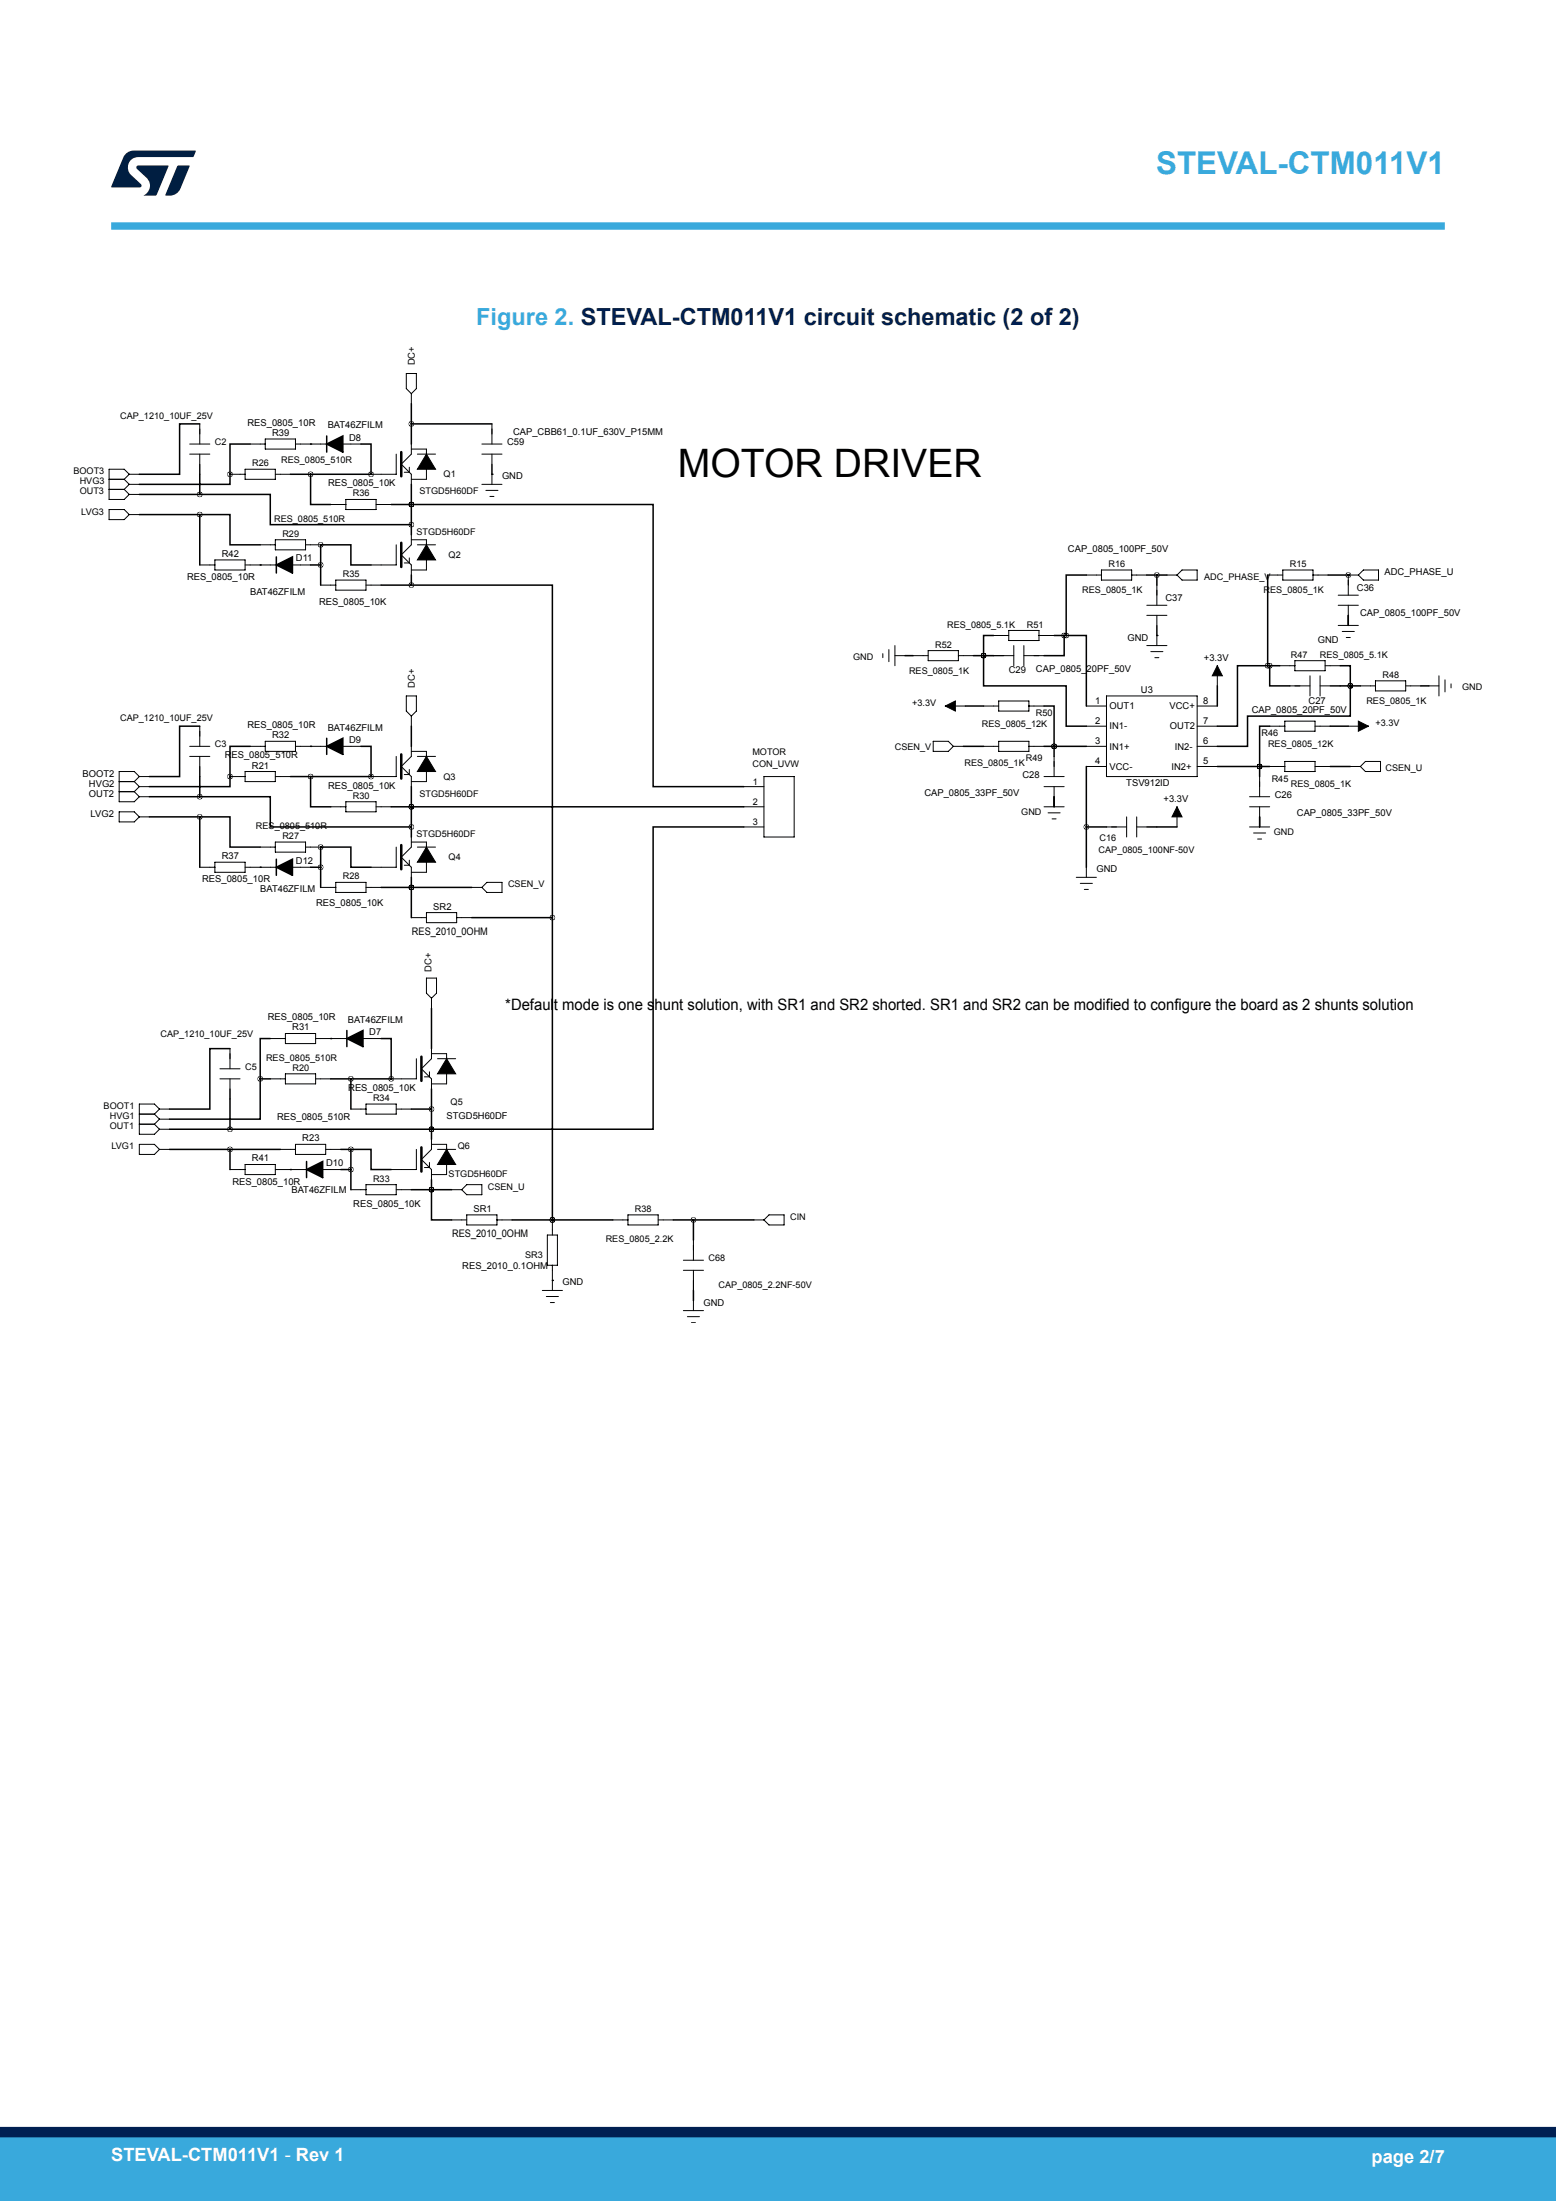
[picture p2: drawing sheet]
<svg xmlns="http://www.w3.org/2000/svg" width="210mm" height="297mm" viewBox="0 0 210 297" stroke-linecap="round" stroke-linejoin="round" font-family="sans-serif">
<path d="M54.2 61v3.3M54.2 73.2v3.3M54.2 101.8v3.3M54.2 114v3.3M56.9 142.6v3.3M56.9 154.8v3.3" fill="none" stroke="#000" stroke-width=".34"/>
<g fill="none" stroke="#000" stroke-width=".14">
<path d="M27 57.2v2.7M33.8 59.9h2M35.8 59.2h4.1v1.4h-4.1zM39.9 59.9h4.2M46.3 59.9h2.4M55.5 59.9v1.4l-1.2 1.2M66.4 57.2v2.7M27 61.3v2.7M27 76.2h2M29 75.6h4.1v1.3h-4.1zM31 64h2.1M33.1 76.2h4.2"/>
<path d="M33.1 63.3h4.1v1.4h-4.1zM35.1 73.5h2.1M37.2 64h2M37.2 72.8h4v1.4h-4zM39.5 76.2h2.4M41.2 73.5h2.1M43.3 79h2M44.6 68.1h2.1M45.3 78.3h4.1v1.3h-4.1zM46.7 67.4h4.1v1.4h-4.1zM49.4 79h2M50.8 68.1h2"/>
<path d="M53.5 61.3v2.7h-3.4M53.5 73.5v2.7h-3.4M54.3 62.8l1.2 1.2v1.4M54.3 75l1.2 1.2v1.4M55.2 63v.7h-.6M55.2 75.3v.7h-.6M55.5 60.6h2.1v4.1h-2.1M55.5 72.8h2.1v4.1h-2.1M55.5 72.2v1.3l-1.2 1.2M56.3 61.3h2.5M56.3 73.5h2.5M57.6 61.3v2h-1.3z"/>
<path d="M57.6 73.5v2.1h-1.3zM66.4 61.3v2.7M146.6 77.6h2.1M148.7 76.9h4v1.4h-4zM152.7 77.6h2.1M156.1 79v2.7M171.1 77.6h2M173.1 76.9h4.1v1.4h-4.1zM177.2 77.6h2M182 77.6v2.7M27 98v2.7M123.2 88.5h2.1"/>
<path d="M125.3 87.8h4v1.4h-4zM129.3 88.5h2.1M132.7 95.3h2.1M134.1 88.5h2.7M134.1 85.8h2M134.8 94.6h4.1v1.4h-4.1zM136.1 85.1h4.1v1.3h-4.1zM138.2 88.5h2.7M138.9 95.3h2M140.2 85.8h2.1M146.6 98h2.7M146.6 95.3h2.7"/>
<path d="M149.3 93.9h12.3v10.9h-12.3zM156.1 83v2.8M161.6 98h2.7M161.6 95.3h2.7M171.4 98h2M172.7 89.8h2.1M173.4 97.3h4.1v1.4h-4.1zM174.1 92.6h2.7M174.8 89.2h4v1.3h-4zM177.5 98h2M178.2 92.6h2.7M178.8 89.8h2.1"/>
<path d="M182 81.7v2.7M183.6 92.6h2M185.6 91.9h4.1v1.3h-4.1zM189.7 92.6h2.1M27 102.1v2.7M27 117h2M29 116.3h4.1v1.4h-4.1zM31 104.8h2.1M33.1 117h4.2M33.1 104.1h4.1v1.4h-4.1zM33.8 100.7h2M35.1 114.3h2.1"/>
<path d="M35.8 100h4.1v1.4h-4.1zM37.2 104.8h2M37.2 113.6h4v1.4h-4zM39.5 117h2.4M39.9 100.7h4.2M41.2 114.3h2.1M43.3 119.7h2M44.6 108.9h2.1M45.3 119.1h4.1v1.3h-4.1zM46.3 100.7h2.4M46.7 108.2h4.1v1.3h-4.1zM49.4 119.7h2"/>
<path d="M50.8 108.9h2M53.5 102.1v2.7h-3.4M53.5 114.3v2.7h-3.4M54.3 103.6l1.2 1.2v1.3M54.3 115.8l1.2 1.2v1.4M55.2 103.8v.7h-.6M55.2 116.1v.7h-.6M55.5 101.4h2.1v4.1h-2.1M55.5 113.6h2.1v4.1h-2.1M55.5 100.7v1.4l-1.2 1.2M55.5 112.9v1.4l-1.2 1.2M56.3 102.1h2.5"/>
<path d="M56.3 114.3h2.5M57.6 102.1v2h-1.3zM57.6 114.3v2h-1.3zM100.4 106.1h2.7M100.4 108.9h2.7M100.4 111.6h2.7M103.1 104.8h4.1v8.1h-4.1zM132.7 100.7h2.1M134.8 100h4.1v1.4h-4.1zM138.9 100.7h2M142.3 102.1v2.7M142.3 106.1v2.8"/>
<path d="M146.6 100.7h2.7M146.6 103.4h2.7M149.3 111.6h2.8M153.4 111.6h2.7M161.6 100.7h2.7M161.6 103.4h2.7M170 104.8v2.7M170 108.9v2.7M171.4 103.4h2M173.4 102.7h4.1v1.4h-4.1zM177.5 103.4h2M38.5 139.5h4.1v1.3h-4.1z"/>
<path d="M55.5 123.8h2.1M57.6 123.1h4v1.4h-4zM61.6 123.8h2.1M31 141.5v2.7M31 145.6v2.7M31 157.8h2.1M33.1 157.1h4.1v1.4h-4.1zM36.5 145.6h2M36.5 140.1h2M37.2 157.8h4.2M37.8 155.1h2.1M38.5 144.9h4.1v1.4h-4.1z"/>
<path d="M39.9 154.4h4.1v1.4h-4.1zM42.6 145.6h2M42.6 140.1h4.2M43.5 157.8h2.5M44 155.1h2M47.4 149.7h2M49 140.1h2.4M49.4 149h4.1v1.3h-4.1zM49.4 159.9h4.1v1.3h-4.1zM53.5 149.7h2M56.2 142.9v2.7h-3.4M56.2 155.1v2.7h-3.4"/>
<path d="M57 144.4l1.2 1.2v1.3M57 156.6l1.2 1.2v1.4M58 144.6v.7h-.7M58 156.9v.6h-.7M58.2 142.2h2.1v4.1h-2.1M58.2 154.4h2.1v4.1h-2.1M58.2 141.5v1.4l-1.2 1.2M58.2 153.7v1.4l-1.2 1.2M59 142.9h2.5M59 155.1h2.5M60.3 142.9v2h-1.3zM60.3 155.1v2h-1.3z"/>
<path d="M47.4 160.5h2M53.5 160.5h2M61 164.6h2M63 163.9h4.1v1.4h-4.1zM67.1 164.6h2M73.9 166.7h1.3v4h-1.3zM74.5 164.6v2.1M74.5 170.7v2.1M82.7 164.6h2M84.7 163.9h4.1v1.4h-4.1zM88.8 164.6h2.1M93.6 167.3v2.8"/>
<path d="M93.6 171.4v2.7"/>
</g>
<g fill="#000">
<path d="M37.3 76.2l2.2-1.1v2.2zM44.1 59.9l2.2-1.1v2.2zM57.6 61.3v2h-1.3zM57.6 61.3l1.2 2h-1.2zM57.6 73.5v2.1h-1.3zM57.6 73.5l1.2 2.1h-1.2zM127.6 95.3l1.3-.7v1.4zM164.3 89.8l.7 1.4h-1.4zM183.3 97.3l1.4 .7-1.4 .7zM37.3 117l2.2-1.1v2.2zM44.1 100.7l2.2-1.1v2.2zM57.6 102.1v2h-1.3z"/>
<path d="M57.6 102.1l1.2 2h-1.2zM57.6 114.3v2h-1.3zM57.6 114.3l1.2 2h-1.2zM158.9 108.9l.6 1.3h-1.3zM41.4 157.8l2.1-1.1v2.2zM46.8 140.1l2.2-1v2.1zM60.3 142.9v2h-1.3zM60.3 142.9l1.2 2h-1.2zM60.3 155.1v2h-1.3zM60.3 155.1l1.2 2h-1.2z"/>
<path d="M58.2 152.4a.05 .05 0 0 0 .1 0 .05 .05 0 0 0-.1 0zM47.3 145.6a.05 .05 0 0 0 .1 0 .05 .05 0 0 0-.1 0zM58.2 149.7a.05 .05 0 0 0 .1 0 .05 .05 0 0 0-.1 0zM47.3 155.1a.05 .05 0 0 0 .1 0 .05 .05 0 0 0-.1 0zM31 152.4a.05 .05 0 0 0 .1 0 .05 .05 0 0 0-.1 0zM47.3 157.8a.05 .05 0 0 0 .1 0 .05 .05 0 0 0-.1 0zM31 155.1a.05 .05 0 0 0 .1 0 .05 .05 0 0 0-.1 0zM31 64a.05 .05 0 0 0 .1 0 .05 .05 0 0 0-.1 0zM26.9 69.4a.05 .05 0 0 0 .1 0 .05 .05 0 0 0-.1 0zM26.9 66.7a.05 .05 0 0 0 .1 0 .05 .05 0 0 0-.1 0zM31 104.8a.05 .05 0 0 0 .1 0 .05 .05 0 0 0-.1 0zM26.9 110.2a.05 .05 0 0 0 .1 0 .05 .05 0 0 0-.1 0zM26.9 107.5a.05 .05 0 0 0 .1 0 .05 .05 0 0 0-.1 0zM58.2 152.4a.05 .05 0 0 0 .1 0 .05 .05 0 0 0-.1 0zM182.2 92.6a.05 .05 0 0 0 .1 0 .05 .05 0 0 0-.1 0zM182.2 92.6a.05 .05 0 0 0 .1 0 .05 .05 0 0 0-.1 0zM171.3 89.8a.05 .05 0 0 0 .1 0 .05 .05 0 0 0-.1 0zM142.2 100.7a.05 .05 0 0 0 .1 0 .05 .05 0 0 0-.1 0zM142.2 100.7a.05 .05 0 0 0 .1 0 .05 .05 0 0 0-.1 0zM132.7 88.5a.05 .05 0 0 0 .1 0 .05 .05 0 0 0-.1 0zM132.7 88.5a.05 .05 0 0 0 .1 0 .05 .05 0 0 0-.1 0zM181.9 77.6a.05 .05 0 0 0 .1 0 .05 .05 0 0 0-.1 0zM156.1 77.6a.05 .05 0 0 0 .1 0 .05 .05 0 0 0-.1 0zM74.5 123.8a.05 .05 0 0 0 .1 0 .05 .05 0 0 0-.1 0zM74.5 164.6a.05 .05 0 0 0 .1 0 .05 .05 0 0 0-.1 0zM58.2 160.5a.05 .05 0 0 0 .1 0 .05 .05 0 0 0-.1 0zM74.5 164.6a.05 .05 0 0 0 .1 0 .05 .05 0 0 0-.1 0zM58.2 160.5a.05 .05 0 0 0 .1 0 .05 .05 0 0 0-.1 0z"/>
</g>
<g fill="none" stroke="#000" stroke-width=".13">
<path d="M25.6 59.9h2.7M54.8 50.4h1.4v2l-.7 .7-.7-.7zM55.5 53.1v1.4M65 59.9h2.8M14.7 64.7h2.1M14.7 68.8h2.1l.6 .6-.6 .7h-2.1zM14.7 66h2.1M16.8 64.7l.6 .7M16.8 66l.6 .7M17.4 65.4h1.4M17.4 64h1.4M17.4 64l-.6 .7"/>
<path d="M17.4 65.4l-.6 .6M17.4 66.7h1.4M17.4 69.4h1.4M17.4 64l-.6-.7h-2.1v4.1h2.1l.6-.7M25.6 61.3h2.7M65 61.3h2.8M65 65.4h2.8M65.6 66.2h1.6M66.1 67h.6M66.4 64v1.4M157.5 77.6h1.4M159.5 76.9h2.1v1.4h-2.1l-.6-.7z"/>
<path d="M182 77.6h1.3M184 76.9h2v1.4h-2l-.7-.7zM54.8 93.9h1.4v2.1l-.7 .6-.7-.6zM55.5 96.6v1.4M119.1 88.2v.5M120 87.7v1.6M120.8 88.5h1.3M120.8 87.1v2.7M127.6 95.3h2.7M127.6 95.3l1.3-.7v1.4zM136.8 87.1v2.7M138.2 87.1v2.7"/>
<path d="M154.8 81.7h2.7M154.8 83h2.7M154.8 87.1h2.7M155.3 87.9h1.6M155.9 88.7h.5M156.1 85.8v1.3M164.3 89.8l.7 1.4h-1.4zM164.3 89.8v2.8M176.8 91.2v2.7M178.2 91.2v2.7M180.6 80.3h2.7M180.6 81.7h2.7"/>
<path d="M180.6 84.4h2.7M181.1 85.2h1.7M181.7 86h.5M182 98h2.7M182 83v1.4M183.3 97.3l1.4 .7-1.4 .7zM192.8 92.6h1.4M194.2 91.2v2.7M195 91.7v1.7M195.8 92.3v.5M16.1 105.5h2M16.1 109.5h2l.7 .7-.7 .7h-2z"/>
<path d="M16.1 106.8h2M18.1 105.5l.7 .6M18.1 106.8l.7 .7M18.8 107.5h1.4M18.8 104.8h1.4M18.8 106.1h1.4M18.8 104.8l-.7 .7M18.8 104.8l-.7-.7h-2v4.1h2l.7-.7M18.8 106.1l-.7 .7M18.8 110.2h1.4M25.6 100.7h2.7M25.6 102.1h2.7"/>
<path d="M63.7 119.7h1.3M65.7 119.1h2.1v1.3h-2.1l-.7-.7zM125.9 100h2.1l.7 .7-.7 .7h-2.1zM128.7 100.7h1.3M140.9 108.9h2.7M140.9 104.8h2.7M140.9 106.1h2.7M141.4 109.7h1.7M142 110.5h.5M142.3 107.5v1.4M145.3 118.4h2.7M145.8 119.2h1.6"/>
<path d="M146.6 117v1.4M152.1 110.2v2.7M153.4 110.2v2.7M158.9 108.9l.6 1.3h-1.3zM158.9 108.9v2.7M168.6 107.5h2.8M168.6 108.9h2.8M168.6 111.6h2.8M169.2 112.4h1.6M169.7 113.2h.6M170 110.2v1.4M182.2 103.4h1.4"/>
<path d="M184.3 102.7h2v1.4h-2l-.7-.7zM57.6 132h1.3v2l-.7 .7-.6-.7zM58.2 134.7v1.4M146.3 120h.6M18.8 150.3h2M18.8 154.4h2l.7 .7-.7 .7h-2zM18.8 151.7h2M20.8 150.3l.7 .7M20.8 151.7l.7 .7M21.5 149.7h1.4M21.5 149.7l-.7 .6M21.5 149.7l-.7-.7h-2v4.1h2l.7-.7"/>
<path d="M21.5 151h1.4M21.5 151l-.7 .7M21.5 152.4h1.4M21.5 155.1h1.4M29.7 144.2h2.7M29.7 145.6h2.7M63 159.9h2v1.3h-2l-.7-.7zM61 160.5h1.3M73.2 174.1h2.7M73.7 174.9h1.7M74.3 175.8h.5M74.5 172.8v1.3"/>
<path d="M92.2 170.1h2.7M92.2 171.4h2.7M92.2 176.9h2.7M92.8 177.7h1.6M93.3 178.5h.6M93.6 175.5v1.4M101.7 164.6h1.4M103.8 163.9h2v1.4h-2l-.7-.7z"/>
</g>
<g fill="none" stroke="#000" stroke-width=".2">
<path d="M27 57.2h-2.8v6.8h-5.4M33.8 59.9h-2.8v4.1M41.9 59.9h.1M44.1 59.9l2.2-1.1v2.2zM44.1 58.8v2.2M48.7 59.9h1.4v4.1M55.5 54.5v5.4M55.5 57.2h10.9M18.8 66.7h8.2M18.8 69.4h8.2M27 69.4h4v4.1h4.1M27 64v2.7"/>
<path d="M27 66.7h9.5v4.1h19M27 69.4v6.8M31 64h.1M31 64v1.4h-12.2M35.1 76.2h.1M37.3 75.1v2.2M37.3 76.2l2.2-1.1v2.2zM41.9 64v4.1h2.7M41.9 76.2h1.4M43.3 73.5h4.1v2.7h2.7M43.3 73.5h.1M43.3 73.5v5.5"/>
<path d="M50.1 64h-10.9M50.1 64h.1M51.4 79h4.1M52.8 68.1h2.7M55.5 65.4v6.8M55.5 68.1h32.6v38h12.3M55.5 68.1h.1M55.5 79h19v44.8M55.5 77.6v1.4M66.4 64h.1M146.6 77.6h-2.7v8.2M154.8 77.6h2.7"/>
<path d="M156.1 77.6v1.4M171.1 77.6v12.2M179.2 77.6h2.8M182 77.6h.1M27 98h-2.8v6.8h-4M44.1 99.6v2.2M55.5 98v2.7M122.1 88.5h1.1M130.3 95.3h2.4M131.4 88.5h2.7M132.7 88.5h.1M132.7 88.5v4.1h11.2v5.4h2.7"/>
<path d="M134.1 85.8h-1.4v2.7M140.9 95.3h1.4v5.4M142.3 85.8h1.6M143.6 85.8v2.7h-2.7M143.9 85.8h2.7v9.5M156.1 85.8h.1M164.3 92.6v2.7M171.1 89.8h-4.1v8.2h-2.7M171.1 89.8h1.6M171.4 98h-1.4v5.4M171.4 89.8v2.8h2.7M179.5 98h2.5"/>
<path d="M180.9 89.8h1.3v2.8M180.9 92.6h2.7M182 83v1.4M182.2 92.6h.1M182.2 92.6v4h-13.8v4.1h-4.1M191.8 92.6h1M20.2 107.5h6.8M20.2 110.2h6.8M27 104.8v2.7M27 110.2h4v4.1h4.1M27 107.5h9.5v4.1h19M27 110.2v6.8"/>
<path d="M31 104.8v1.3h-10.8M31 104.8h.1M33.8 100.7h-2.8v4.1M35.1 117h.1M37.3 115.9v2.2M37.3 117l2.2-1.1v2.2zM39.2 104.8h10.9M41.9 104.8v4.1h2.7M41.9 100.7h.1M41.9 117h1.4M43.3 114.3h4.1v2.7h2.7M43.3 114.3h.1"/>
<path d="M43.3 114.3v5.4M44.1 100.7l2.2-1.1v2.2zM48.7 100.7h1.4v4.1M50.1 104.8h.1M55.5 108.9h.1M55.5 118.4v5.4M55.5 119.7h.1M55.5 106.1v6.8M63.7 119.7h-12.3M100.4 111.6h-12.3v40.8h-29.9M100.4 108.9h-47.6M130 100.7h2.7"/>
<path d="M140.9 100.7h5.7M142.3 100.7h.1M142.3 100.7v1.4M142.3 107.5v1.4M146.6 103.4v13.6M146.6 111.6h2.7M156.1 111.6h2.8M164.3 103.4h7.1M170 103.4h.1M170 103.4v1.4M170 110.2v1.4M179.5 103.4h2.7"/>
<path d="M46.8 139.1v2.1M58.2 136.1v5.4M63.7 123.8h10.8M74.5 123.8v40.8M22.9 155.1h14.9M31 141.5h-2.7v8.2h-5.4M31 148.3v4.1M31 155.1v2.7M35.1 145.6h1.4M35.1 145.6v5.4h-12.2M36.5 140.1h-1.4v5.5M39.2 157.8h.1"/>
<path d="M41.4 156.7v2.2M41.4 157.8l2.1-1.1v2.2zM44.6 140.1h.1M46 155.1h1.4M46 157.8h1.4M46.8 140.1l2.2-1v2.1zM47.4 155.1h2.7v2.7h2.7M47.4 145.6v4.1M47.4 155.1v5.4M51.4 140.1h1.4v5.5M52.8 145.6h-8.2M52.8 145.6h.1"/>
<path d="M55.5 149.7h2.7M58.2 146.9v6.8M58.2 159.2v1.3M58.2 152.4h-35.3M58.2 152.4h.1M55.5 160.5h5.5M58.2 160.5h.1M58.2 160.5v4.1h2.8M69.1 164.6h13.6M74.5 172.8h.1M74.5 164.6h.1M90.9 164.6h10.8"/>
<path d="M93.6 164.6v2.7M93.6 174.1v1.4"/>
</g>
<g fill="none" stroke="#000" stroke-width=".68">
<circle cx="55.5" cy="57.2" r=".02"/>
<circle cx="27" cy="69.4" r=".02"/>
<circle cx="27" cy="66.7" r=".02"/>
<circle cx="31" cy="64" r=".02"/>
<circle cx="41.9" cy="64" r=".02"/>
<circle cx="43.3" cy="73.5" r=".02"/>
<circle cx="43.3" cy="76.2" r=".02"/>
<circle cx="50.1" cy="64" r=".02"/>
<circle cx="55.5" cy="68.1" r=".02"/>
<circle cx="55.5" cy="70.8" r=".02"/>
<circle cx="55.5" cy="79" r=".02"/>
<circle cx="156.1" cy="77.6" r=".02"/>
<circle cx="182" cy="77.6" r=".02"/>
<circle cx="132.7" cy="88.5" r=".02"/>
<circle cx="143.6" cy="85.8" r=".02"/>
<circle cx="143.9" cy="85.8" r=".02"/>
<circle cx="171.1" cy="89.8" r=".02"/>
<circle cx="171.4" cy="89.8" r=".02"/>
<circle cx="182.2" cy="92.6" r=".02"/>
<circle cx="27" cy="110.2" r=".02"/>
<circle cx="27" cy="107.5" r=".02"/>
<circle cx="31" cy="104.8" r=".02"/>
<circle cx="41.9" cy="104.8" r=".02"/>
<circle cx="43.3" cy="114.3" r=".02"/>
<circle cx="43.3" cy="117" r=".02"/>
<circle cx="50.1" cy="104.8" r=".02"/>
<circle cx="55.5" cy="119.7" r=".02"/>
<circle cx="55.5" cy="108.9" r=".02"/>
<circle cx="55.5" cy="111.6" r=".02"/>
<circle cx="142.3" cy="100.7" r=".02"/>
<circle cx="146.6" cy="111.6" r=".02"/>
<circle cx="170" cy="103.4" r=".02"/>
<circle cx="74.5" cy="123.8" r=".02"/>
<circle cx="31" cy="152.4" r=".02"/>
<circle cx="31" cy="155.1" r=".02"/>
<circle cx="35.1" cy="145.6" r=".02"/>
<circle cx="47.4" cy="155.1" r=".02"/>
<circle cx="47.4" cy="157.8" r=".02"/>
<circle cx="47.4" cy="145.6" r=".02"/>
<circle cx="52.8" cy="145.6" r=".02"/>
<circle cx="58.2" cy="149.7" r=".02"/>
<circle cx="58.2" cy="152.4" r=".02"/>
<circle cx="58.2" cy="160.5" r=".02"/>
<circle cx="74.5" cy="164.6" r=".02"/>
<circle cx="93.6" cy="164.6" r=".02"/>
</g>
<path d="M15 30.5h180" fill="none" stroke="#39a9dc" stroke-width="1"/>
<g fill="#001e41">
<path d="M17.1 20.7l.6-.3 .3-.1h8.3l.1 .1-.3 .8h-7.4a1.4 1.4 0 0 0-1.3 .8 1.4 1.4 0 0 0 .2 1.5l1.4 1.3 .1 .2-.1 .2-.2 .1h-3.8l1.6-4.1z"/>
<path d="M24 22.4l1.5-.1 .1 .1-1.3 3.1a1.54 1.54 0 0 1-1.4 .9h-.5l-.1-.1z"/>
<path d="M18.5 22.4l.2-.1h4v.1l-1.6 4h-1.7a1.48 1.48 0 0 0 .4-2.4l-1.3-1.2-.1-.2z"/>
</g>
<g fill="#39a9dc">
<path d="M0 288.4h210v8.6h-210z" fill-rule="evenodd"/>
<path d="M-.1 288.4h210.2v4.4h-210.2z" fill-rule="evenodd"/>
</g>
<path d="M0 287.7h210" fill="none" stroke="#002052" stroke-width="1.4"/>
<text font-size="5.3" x="91.5" y="64.3">MOTOR DRIVER</text>
<text font-size="4.2" fill="#39a9dc" x="156" y="23.5">STEVAL-CTM011V1</text>
<text font-size="3.2" fill="#39a9dc" x="64.3" y="43.8">Figure 2. STEVAL-CTM011V1 circuit schematic (2 of 2)</text>
<g font-size="2.5" fill="#fff">
<text x="15" y="291.6">STEVAL-CTM011V1 - Rev 1</text>
<text x="185.1" y="291.9">page 2/7</text>
</g>
<text font-size="2.1" x="68.2" y="136.3">*Default mode is one shunt solution, with SR1 and SR2 shorted. SR1 and SR2 can be modified to configure the board as 2 shunts solution</text>
<g font-size="1.4">
<text x="55.6" y="126.2">RES_2010_0OHM</text>
<text x="61" y="167">RES_2010_0OHM</text>
</g>
<g font-size="1.3">
<text x="56" y="49.3" transform="rotate(-90 56 49.3)">DC+</text>
<text x="33.4" y="57.5">RES_0805_10R</text>
<text x="36.7" y="58.8">R39</text>
<text x="44.2" y="57.8">BAT46ZFILM</text>
<text x="47.1" y="59.4">D8</text>
<text x="69.2" y="58.6">CAP_CBB61_0.1UF_630V_P15MM</text>
<text x="44.3" y="65.6">RES_0805_10K</text>
<text x="67.8" y="64.7">GND</text>
<text x="68.4" y="60.1">C59</text>
<text x="29.9" y="75.1">R42</text>
<text x="39.9" y="75.8">D11</text>
<text x="144.1" y="74.5">CAP_0805_100PF_50V</text>
<text x="186.9" y="77.6">ADC_PHASE_U</text>
<text x="25.2" y="78.3">RES_0805_10R</text>
<text x="33.8" y="80.3">BAT46ZFILM</text>
<text x="43.1" y="81.7">RES_0805_10K</text>
<text x="157.3" y="81.1">C37</text>
<text x="183.1" y="79.8">C36</text>
<text x="183.6" y="83.1">CAP_0805_100PF_50V</text>
<text x="152.2" y="86.4">GND</text>
<text x="162.5" y="89.2">+3.3V</text>
<text x="177.9" y="86.7">GND</text>
<text x="56" y="92.8" transform="rotate(-90 56 92.8)">DC+</text>
<text x="136.1" y="90.9">C29</text>
<text x="139.8" y="90.6">CAP_0805_20PF_50V</text>
<text x="147.8" y="95">1</text>
<text x="149.7" y="95.7">OUT1</text>
<text x="154" y="93.5">U3</text>
<text x="157.8" y="95.7">VCC+</text>
<text x="162.4" y="95">8</text>
<text x="176.6" y="94.9">C27</text>
<text x="33.4" y="98.3">RES_0805_10R</text>
<text x="36.7" y="99.6">R32</text>
<text x="44.2" y="98.6">BAT46ZFILM</text>
<text x="47.1" y="100.2">D9</text>
<text x="147.8" y="97.7">2</text>
<text x="147.8" y="100.4">3</text>
<text x="149.7" y="98.4">IN1-</text>
<text x="149.7" y="101.2">IN1+</text>
<text x="157.9" y="98.4">OUT2</text>
<text x="158.6" y="101.2">IN2-</text>
<text x="162.4" y="97.7">7</text>
<text x="162.4" y="100.4">6</text>
<text x="168.9" y="96.2">CAP_0805_20PF_50V</text>
<text x="11.1" y="104.8">BOOT2</text>
<text x="12" y="106.1">HVG2</text>
<text x="12" y="107.5">OUT2</text>
<text x="30.3" y="102.3">RES_0805_510R</text>
<text x="34" y="103.7">R21</text>
<text x="44.3" y="106.4">RES_0805_10K</text>
<text x="124.7" y="107.4">CAP_0805_33PF_50V</text>
<text x="138" y="104.9">C28</text>
<text x="147.8" y="103.2">4</text>
<text x="149.7" y="103.9">VCC-</text>
<text x="152" y="106.1">TSV912ID</text>
<text x="158.1" y="103.9">IN2+</text>
<text x="162.4" y="103.2">5</text>
<text x="172" y="107.6">C26</text>
<text x="12.2" y="110.2">LVG2</text>
<text x="157" y="108.2">+3.3V</text>
<text x="175" y="110.2">CAP_0805_33PF_50V</text>
<text x="27.3" y="119.1">RES_0805_10R</text>
<text x="29.9" y="115.9">R37</text>
<text x="39.9" y="116.6">D12</text>
<text x="148" y="117.7">GND</text>
<text x="35.1" y="120.4">BAT46ZFILM</text>
<text x="42.7" y="122.2">RES_0805_10K</text>
<text x="58.5" y="122.7">SR2</text>
<text x="58.2" y="131.2" transform="rotate(-90 58.2 131.2)">DC+</text>
<text x="36.1" y="137.7">RES_0805_10R</text>
<text x="39.4" y="139.1">R31</text>
<text x="46.9" y="138">BAT46ZFILM</text>
<text x="49.8" y="139.7">D7</text>
<text x="47" y="147.2">RES_0805_10K</text>
<text x="37.4" y="151.2">RES_0805_510R</text>
<text x="40.8" y="154">R23</text>
<text x="60.3" y="151">STGD5H60DF</text>
<text x="31.4" y="159.9">RES_0805_10R</text>
<text x="34" y="156.7">R41</text>
<text x="39.3" y="161">BAT46ZFILM</text>
<text x="44" y="157.3">D10</text>
<text x="47.7" y="162.8">RES_0805_10K</text>
<text x="63.9" y="163.5">SR1</text>
<text x="62.4" y="171.2">RES_2010_0.1OHM</text>
<text x="75.9" y="173.5">GND</text>
<text x="94.9" y="176.2">GND</text>
</g>
<g font-size="1.2">
<text x="16.2" y="56.6">CAP_1210_10UF_25V</text>
<text x="9.9" y="64">BOOT3</text>
<text x="10.8" y="65.4">HVG3</text>
<text x="29" y="60.1">C2</text>
<text x="34" y="62.9">R26</text>
<text x="37.9" y="62.5">RES_0805_510R</text>
<text x="59.9" y="64.4">Q1</text>
<text x="10.8" y="66.7">OUT3</text>
<text x="11" y="69.4">LVG3</text>
<text x="37" y="70.4">RES_0805_510R</text>
<text x="47.6" y="67">R36</text>
<text x="56.6" y="66.7">STGD5H60DF</text>
<text x="38.1" y="72.4">R29</text>
<text x="46.3" y="77.9">R35</text>
<text x="56.2" y="72.2">STGD5H60DF</text>
<text x="60.5" y="75.3">Q2</text>
<text x="149.6" y="76.5">R16</text>
<text x="174.1" y="76.5">R15</text>
<text x="146.1" y="80">RES_0805_1K</text>
<text x="162.5" y="78.3">ADC_PHASE_V</text>
<text x="170.5" y="80">RES_0805_1K</text>
<text x="115.1" y="89">GND</text>
<text x="126.2" y="87.4">R52</text>
<text x="127.8" y="84.7">RES_0805_5.1K</text>
<text x="138.6" y="84.7">R51</text>
<text x="174.2" y="88.8">R47</text>
<text x="178.1" y="88.8">RES_0805_5.1K</text>
<text x="122.7" y="90.9">RES_0805_1K</text>
<text x="123.1" y="95.3">+3.3V</text>
<text x="184.4" y="95">RES_0805_1K</text>
<text x="186.6" y="91.5">R48</text>
<text x="197.3" y="93.1">GND</text>
<text x="16.2" y="97.4">CAP_1210_10UF_25V</text>
<text x="29" y="100.8">C3</text>
<text x="101.5" y="101.8">MOTOR</text>
<text x="120.8" y="101.3">CSEN_V</text>
<text x="132.5" y="98.1">RES_0805_12K</text>
<text x="139.8" y="96.6">R50</text>
<text x="170.3" y="99.4">R46</text>
<text x="171.1" y="100.8">RES_0805_12K</text>
<text x="185.6" y="98">+3.3V</text>
<text x="47.6" y="107.8">R30</text>
<text x="56.6" y="107.5">STGD5H60DF</text>
<text x="59.9" y="105.2">Q3</text>
<text x="101.6" y="103.6">CON_UVW</text>
<text x="101.6" y="105.9">1</text>
<text x="130.2" y="103.4">RES_0805_1K</text>
<text x="138.5" y="102.7">R49</text>
<text x="171.6" y="105.5">R45</text>
<text x="174.2" y="106.1">RES_0805_1K</text>
<text x="187" y="104">CSEN_U</text>
<text x="34.5" y="111.9">RES_0805_510R</text>
<text x="38.1" y="113.2">R27</text>
<text x="56.2" y="112.9">STGD5H60DF</text>
<text x="101.6" y="108.6">2</text>
<text x="101.6" y="111.3">3</text>
<text x="137.8" y="110">GND</text>
<text x="148.4" y="113.5">C16</text>
<text x="171.9" y="112.7">GND</text>
<text x="46.3" y="118.7">R28</text>
<text x="60.5" y="116.1">Q4</text>
<text x="68.6" y="119.7">CSEN_V</text>
<text x="148.3" y="115.1">CAP_0805_100NF-50V</text>
<text x="21.7" y="139.9">CAP_1210_10UF_25V</text>
<text x="35.9" y="143.1">RES_0805_510R</text>
<text x="14" y="149.7">BOOT1</text>
<text x="33.1" y="144.4">C5</text>
<text x="39.5" y="144.5">R20</text>
<text x="50.3" y="148.6">R34</text>
<text x="60.8" y="149.1">Q5</text>
<text x="14.8" y="151">HVG1</text>
<text x="14.8" y="152.4">OUT1</text>
<text x="15" y="155.1">LVG1</text>
<text x="61.8" y="155.1">Q6</text>
<text x="50.3" y="159.4">R33</text>
<text x="60.5" y="158.8">STGD5H60DF</text>
<text x="65.8" y="160.5">CSEN_U</text>
<text x="81.7" y="167.6">RES_0805_2.2K</text>
<text x="85.7" y="163.5">R38</text>
<text x="106.6" y="164.6">CIN</text>
<text x="70.9" y="169.7">SR3</text>
<text x="95.6" y="170.2">C68</text>
<text x="97" y="173.8">CAP_0805_2.2NF-50V</text>
</g>
</svg>
